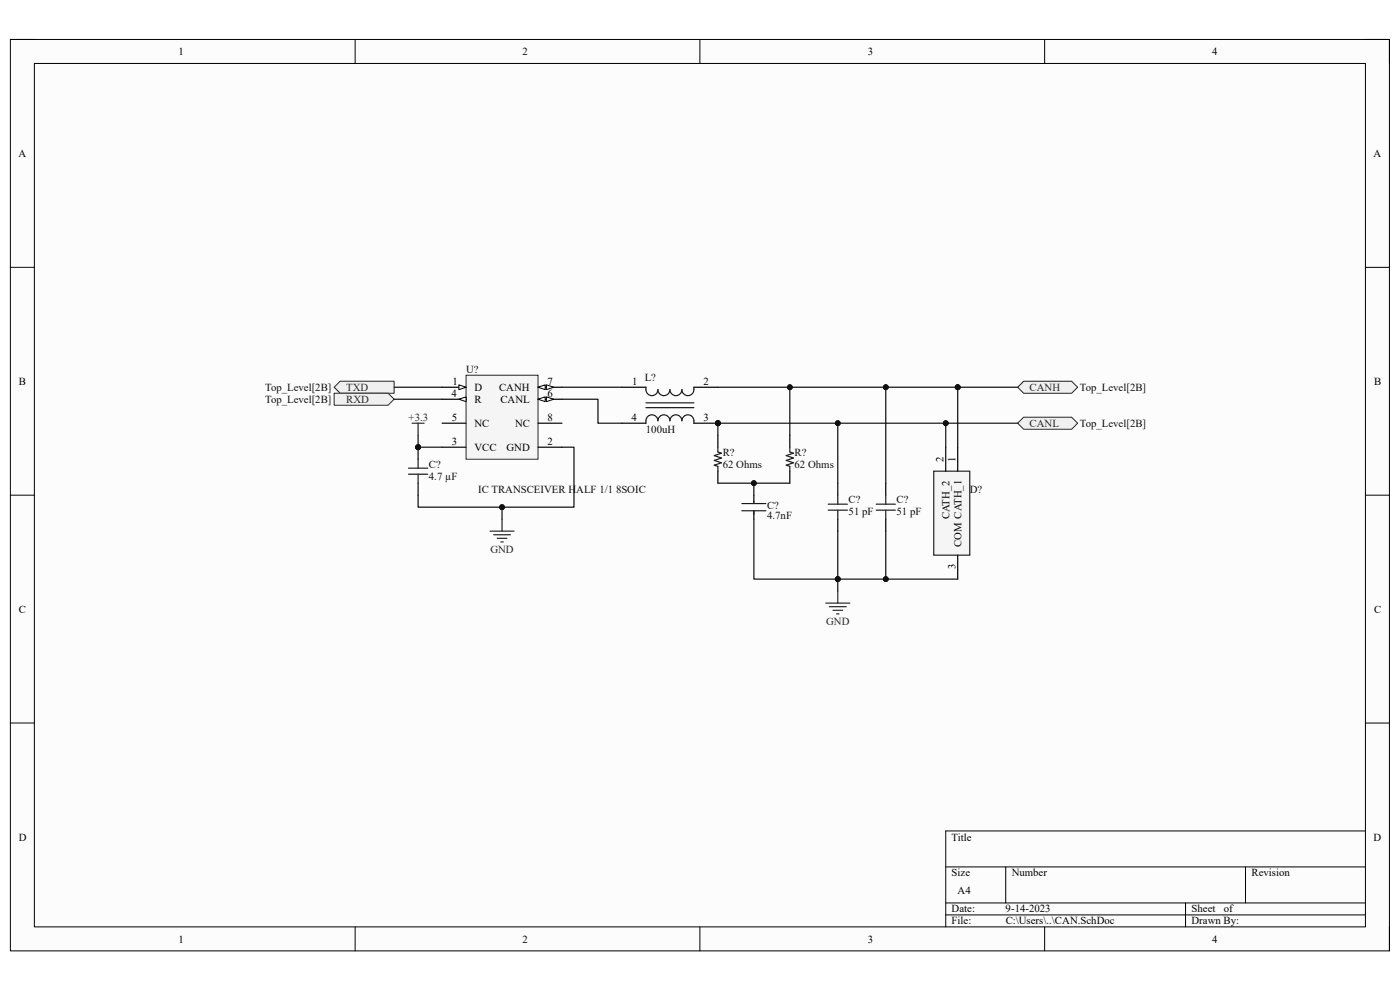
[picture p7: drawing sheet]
<svg xmlns="http://www.w3.org/2000/svg" width="297mm" height="210mm" viewBox="0 0 297 210" stroke-linecap="round" stroke-linejoin="round" font-family="sans-serif">
<path d="M2.2 8.4h292.6v193.3h-292.6z" fill-rule="evenodd" fill="#fcfcfc"/>
<path d="M2.2 8.4h292.6v193.3h-292.6z" fill="none" stroke="#000" stroke-width=".21"/>
<path d="M7.3 13.5h282.4v183.1h-282.4z" fill-rule="evenodd" fill="#fcfcfc"/>
<g fill="none" stroke="#000" stroke-width=".21">
<path d="M2.2 8.4h5.1M7.3 13.5h282.4v183.1h-282.4zM75.3 8.4v5.1M148.5 8.4v5.1M221.6 8.4v5.1M289.7 8.4h5.1v5.1M2.2 56.7h5.1M289.7 56.7h5.1M2.2 105h5.1M289.7 105.1h5.1M2.2 153.4h5.1M289.7 153.4h5.1"/>
<path d="M289.7 176.3h-89.1v20.3M75.3 196.6v5.1M148.5 196.6v5.1M200.6 183.9h89.1M200.6 191.5h89.1M200.6 194.1h89.1M213.4 183.9v7.6M221.6 196.6v5.1M251.5 191.5v5.1M264.2 183.9v7.6M294.8 196.6v5.1"/>
</g>
<circle cx="152.3" cy="89.8" r=".51" fill="#0e0e0e"/>
<circle cx="152.3" cy="89.8" r=".51" fill="none" stroke="#0e0e0e" stroke-width=".21"/>
<path d="M137 89.8a1.31 1.31 0 0 1 1-1.8 1.31 1.31 0 0 1 1.6 1.3 1.27 1.27 0 0 1 1.3-1.3 1.27 1.27 0 0 1 1.2 1.3 1.27 1.27 0 0 1 1.3-1.3 1.27 1.27 0 0 1 1.3 1.3 1.32 1.32 0 0 1 1.5-1.3 1.32 1.32 0 0 1 1 1.8M137 82.1a1.31 1.31 0 0 0 1 1.8 1.31 1.31 0 0 0 1.6-1.2 1.27 1.27 0 0 0 1.3 1.2 1.27 1.27 0 0 0 1.2-1.2 1.27 1.27 0 0 0 1.3 1.2 1.27 1.27 0 0 0 1.3-1.2 1.31 1.31 0 0 0 1.5 1.2 1.31 1.31 0 0 0 1-1.8M137 86.5h10.2M137 85.5h10.2" fill="none" stroke="#1c1c1c" stroke-width=".25"/>
<path d="M131.9 82.1h5.1M147.2 82.1h5.1M147.2 89.8h5.1" fill="none" stroke="#000" stroke-width=".25"/>
<circle cx="152.3" cy="89.8" r=".51" fill="#0e0e0e"/>
<circle cx="152.3" cy="89.8" r=".51" fill="none" stroke="#0e0e0e" stroke-width=".21"/>
<path d="M131.9 89.8h5.1M152.3 92.3v2.6M152.3 100v2.5M167.6 92.3v2.6M167.6 100v2.5M159.9 105v1.6M159.9 108.4v1.7M177.7 102.5v2.6M177.7 110.1v2.6M187.9 102.5v2.6M187.9 110.1v2.6" fill="none" stroke="#000" stroke-width=".25"/>
<g fill="none" stroke="#1c1c1c" stroke-width=".25">
<path d="M152.3 94.9v1l.8 .2-1.6 .6 1.6 .5-1.6 .5 1.6 .5-1.6 .5 .8 .2v1.1M167.6 94.9v1l.7 .2-1.5 .6 1.5 .5-1.5 .5 1.5 .5-1.5 .5 .8 .2v1.1M157.4 108.4h5.1M157.4 106.8h5.1M159.9 106.3v.3M159.9 108.4v.7M175.7 107h4.1M175.7 108.2h4.1M177.7 105.1v1.9M177.7 108.2v1.9M185.9 107h4M185.9 108.2h4"/>
<path d="M187.9 105.1v1.9M187.9 108.2v1.9"/>
</g>
<path d="M198.1 100h7.6v17.8h-7.6z" fill-rule="evenodd" fill="#f5f5f5"/>
<path d="M198.1 100h7.6v17.8h-7.6zM175.2 127.9h5.1M176 128.7h3.5M176.7 129.5h2.1M177.5 130.2h.5M177.7 125.4v2.5" fill="none" stroke="#262626" stroke-width=".25"/>
<path d="M200.6 94.9v5.1M203.2 94.9v5.1M203.2 117.8v5.1" fill="none" stroke="#000" stroke-width=".25"/>
<circle cx="203.2" cy="82.1" r=".51" fill="#0e0e0e"/>
<circle cx="203.2" cy="82.1" r=".51" fill="none" stroke="#0e0e0e" stroke-width=".21"/>
<path d="M217.2 80.9h10.2l1.2 1.2-1.2 1.3h-10.2l-1.3-1.3z" fill-rule="evenodd" fill="#f0f0f0"/>
<path d="M217.2 80.9h10.2l1.2 1.2-1.2 1.3h-10.2l-1.3-1.3z" fill="none" stroke="#262626" stroke-width=".21"/>
<path d="M217.2 88.5h10.2l1.2 1.3-1.2 1.3h-10.2l-1.3-1.3z" fill-rule="evenodd" fill="#f0f0f0"/>
<path d="M217.2 88.5h10.2l1.2 1.3-1.2 1.3h-10.2l-1.3-1.3z" fill="none" stroke="#262626" stroke-width=".21"/>
<path d="M70.9 82.1l1.3-1.2h11.4v2.5h-11.4z" fill-rule="evenodd" fill="#f0f0f0"/>
<path d="M70.9 82.1l1.3-1.2h11.4v2.5h-11.4z" fill="none" stroke="#262626" stroke-width=".21"/>
<path d="M70.9 83.4h11.4l1.3 1.3-1.3 1.3h-11.4z" fill-rule="evenodd" fill="#f0f0f0"/>
<path d="M70.9 83.4h11.4l1.3 1.3-1.3 1.3h-11.4z" fill="none" stroke="#262626" stroke-width=".21"/>
<circle cx="88.7" cy="94.9" r=".51" fill="#0e0e0e"/>
<circle cx="88.7" cy="94.9" r=".51" fill="none" stroke="#0e0e0e" stroke-width=".21"/>
<path d="M88.7 94.9v2.5M88.7 102.5v2.5" fill="none" stroke="#000" stroke-width=".25"/>
<circle cx="88.7" cy="94.9" r=".51" fill="#0e0e0e"/>
<circle cx="88.7" cy="94.9" r=".51" fill="none" stroke="#0e0e0e" stroke-width=".21"/>
<path d="M86.7 99.3h4M88.7 97.4v1.9M86.7 100.6h4M88.7 100.6v1.9" fill="none" stroke="#1c1c1c" stroke-width=".25"/>
<path d="M87.4 89.8h2.6M88.7 89.8v2.5M104 112.7h5.1M104.7 113.4h3.6M105.5 114.2h2M106.3 115h.5M106.5 110.1v2.6" fill="none" stroke="#262626" stroke-width=".25"/>
<path d="M98.9 79.6h15.2v17.8h-15.2z" fill-rule="evenodd" fill="#f5f5f5"/>
<path d="M98.9 79.6h15.2v17.8h-15.2z" fill="none" stroke="#262626" stroke-width=".21"/>
<path d="M93.8 82.1h5.1" fill="none" stroke="#000" stroke-width=".25"/>
<path d="M97.4 81.6l1.5 .5-1.5 .6z" fill="#fbfbfb"/>
<path d="M97.4 81.6l1.5 .5-1.5 .6z" fill="none" stroke="#000" stroke-width=".21"/>
<path d="M93.8 94.9h5.1M93.8 84.7h5.1M114.1 94.9h5.1" fill="none" stroke="#000" stroke-width=".25"/>
<path d="M97.4 84.7l1.5-.5v1z" fill="#fbfbfb"/>
<path d="M97.4 84.7l1.5-.5v1z" fill="none" stroke="#000" stroke-width=".21"/>
<path d="M93.8 89.8h5.1M114.1 84.7h5.1" fill="none" stroke="#000" stroke-width=".25"/>
<path d="M114.1 84.7l1.6-.5v1z" fill="#fbfbfb"/>
<path d="M114.1 84.7l1.6-.5v1z" fill="none" stroke="#000" stroke-width=".21"/>
<path d="M115.9 84.2l1.5 .5-1.5 .5z" fill="#fbfbfb"/>
<path d="M115.9 84.2l1.5 .5-1.5 .5z" fill="none" stroke="#000" stroke-width=".21"/>
<path d="M114.1 82.1h5.1" fill="none" stroke="#000" stroke-width=".25"/>
<path d="M114.1 82.1l1.6-.5v1.1z" fill="#fbfbfb"/>
<path d="M114.1 82.1l1.6-.5v1.1z" fill="none" stroke="#000" stroke-width=".21"/>
<path d="M115.9 81.6l1.5 .5-1.5 .6z" fill="#fbfbfb"/>
<path d="M115.9 81.6l1.5 .5-1.5 .6z" fill="none" stroke="#000" stroke-width=".21"/>
<path d="M114.1 89.8h5.1" fill="none" stroke="#000" stroke-width=".25"/>
<path d="M177.7 122.9v2.5" fill="none" stroke="#0e0e0e" stroke-width=".25"/>
<circle cx="177.7" cy="122.9" r=".51" fill="#0e0e0e"/>
<circle cx="177.7" cy="122.9" r=".51" fill="none" stroke="#0e0e0e" stroke-width=".21"/>
<path d="M152.3 89.8v2.5" fill="none" stroke="#0e0e0e" stroke-width=".25"/>
<circle cx="152.3" cy="89.8" r=".51" fill="#0e0e0e"/>
<circle cx="152.3" cy="89.8" r=".51" fill="none" stroke="#0e0e0e" stroke-width=".21"/>
<path d="M83.6 82.1h10.2M83.6 84.7h10.2M88.7 94.9h5.1" fill="none" stroke="#0e0e0e" stroke-width=".25"/>
<circle cx="88.7" cy="94.9" r=".51" fill="#0e0e0e"/>
<circle cx="88.7" cy="94.9" r=".51" fill="none" stroke="#0e0e0e" stroke-width=".21"/>
<path d="M88.7 92.3v2.6" fill="none" stroke="#0e0e0e" stroke-width=".25"/>
<circle cx="88.7" cy="94.9" r=".51" fill="#0e0e0e"/>
<circle cx="88.7" cy="94.9" r=".51" fill="none" stroke="#0e0e0e" stroke-width=".21"/>
<path d="M119.2 94.9h2.6v12.7h-33.1v-2.6" fill="none" stroke="#0e0e0e" stroke-width=".25"/>
<circle cx="106.5" cy="107.6" r=".51" fill="#0e0e0e"/>
<circle cx="106.5" cy="107.6" r=".51" fill="none" stroke="#0e0e0e" stroke-width=".21"/>
<path d="M106.5 107.6v2.5" fill="none" stroke="#0e0e0e" stroke-width=".25"/>
<circle cx="106.5" cy="107.6" r=".51" fill="#0e0e0e"/>
<circle cx="106.5" cy="107.6" r=".51" fill="none" stroke="#0e0e0e" stroke-width=".21"/>
<path d="M119.2 84.7h7.7v5.1h5M119.2 82.1h12.7M167.6 82.1v10.2" fill="none" stroke="#0e0e0e" stroke-width=".25"/>
<circle cx="167.6" cy="82.1" r=".51" fill="#0e0e0e"/>
<circle cx="167.6" cy="82.1" r=".51" fill="none" stroke="#0e0e0e" stroke-width=".21"/>
<path d="M159.9 102.5v2.5" fill="none" stroke="#0e0e0e" stroke-width=".25"/>
<circle cx="159.9" cy="102.5" r=".51" fill="#0e0e0e"/>
<circle cx="159.9" cy="102.5" r=".51" fill="none" stroke="#0e0e0e" stroke-width=".21"/>
<path d="M152.3 102.5h15.3" fill="none" stroke="#0e0e0e" stroke-width=".25"/>
<circle cx="159.9" cy="102.5" r=".51" fill="#0e0e0e"/>
<circle cx="159.9" cy="102.5" r=".51" fill="none" stroke="#0e0e0e" stroke-width=".21"/>
<path d="M187.9 112.7v10.2" fill="none" stroke="#0e0e0e" stroke-width=".25"/>
<circle cx="187.9" cy="122.9" r=".51" fill="#0e0e0e"/>
<circle cx="187.9" cy="122.9" r=".51" fill="none" stroke="#0e0e0e" stroke-width=".21"/>
<path d="M187.9 82.1v20.4" fill="none" stroke="#0e0e0e" stroke-width=".25"/>
<circle cx="187.9" cy="82.1" r=".51" fill="#0e0e0e"/>
<circle cx="187.9" cy="82.1" r=".51" fill="none" stroke="#0e0e0e" stroke-width=".21"/>
<path d="M177.7 122.9h25.5" fill="none" stroke="#0e0e0e" stroke-width=".25"/>
<circle cx="177.7" cy="122.9" r=".51" fill="#0e0e0e"/>
<circle cx="177.7" cy="122.9" r=".51" fill="none" stroke="#0e0e0e" stroke-width=".21"/>
<circle cx="187.9" cy="122.9" r=".51" fill="#0e0e0e"/>
<circle cx="187.9" cy="122.9" r=".51" fill="none" stroke="#0e0e0e" stroke-width=".21"/>
<path d="M177.7 89.8v12.7" fill="none" stroke="#0e0e0e" stroke-width=".25"/>
<circle cx="177.7" cy="89.8" r=".51" fill="#0e0e0e"/>
<circle cx="177.7" cy="89.8" r=".51" fill="none" stroke="#0e0e0e" stroke-width=".21"/>
<path d="M152.3 89.8h63.6" fill="none" stroke="#0e0e0e" stroke-width=".25"/>
<circle cx="152.3" cy="89.8" r=".51" fill="#0e0e0e"/>
<circle cx="152.3" cy="89.8" r=".51" fill="none" stroke="#0e0e0e" stroke-width=".21"/>
<circle cx="177.7" cy="89.8" r=".51" fill="#0e0e0e"/>
<circle cx="177.7" cy="89.8" r=".51" fill="none" stroke="#0e0e0e" stroke-width=".21"/>
<circle cx="200.6" cy="89.8" r=".51" fill="#0e0e0e"/>
<circle cx="200.6" cy="89.8" r=".51" fill="none" stroke="#0e0e0e" stroke-width=".21"/>
<path d="M152.3 82.1h63.6" fill="none" stroke="#0e0e0e" stroke-width=".25"/>
<circle cx="203.2" cy="82.1" r=".51" fill="#0e0e0e"/>
<circle cx="203.2" cy="82.1" r=".51" fill="none" stroke="#0e0e0e" stroke-width=".21"/>
<circle cx="187.9" cy="82.1" r=".51" fill="#0e0e0e"/>
<circle cx="187.9" cy="82.1" r=".51" fill="none" stroke="#0e0e0e" stroke-width=".21"/>
<circle cx="167.6" cy="82.1" r=".51" fill="#0e0e0e"/>
<circle cx="167.6" cy="82.1" r=".51" fill="none" stroke="#0e0e0e" stroke-width=".21"/>
<path d="M159.9 110.1v12.8h17.8v-10.2" fill="none" stroke="#0e0e0e" stroke-width=".25"/>
<circle cx="177.7" cy="122.9" r=".51" fill="#0e0e0e"/>
<circle cx="177.7" cy="122.9" r=".51" fill="none" stroke="#0e0e0e" stroke-width=".21"/>
<path d="M200.6 89.8v5.1" fill="none" stroke="#0e0e0e" stroke-width=".25"/>
<circle cx="200.6" cy="89.8" r=".51" fill="#0e0e0e"/>
<circle cx="200.6" cy="89.8" r=".51" fill="none" stroke="#0e0e0e" stroke-width=".21"/>
<path d="M203.2 82.1v12.8" fill="none" stroke="#0e0e0e" stroke-width=".25"/>
<circle cx="203.2" cy="82.1" r=".51" fill="#0e0e0e"/>
<circle cx="203.2" cy="82.1" r=".51" fill="none" stroke="#0e0e0e" stroke-width=".21"/>
<g font-size="2.3">
<text x="37.9" y="11.7">1</text>
<text x="110.9" y="11.7">2</text>
<text x="184.1" y="11.7">3</text>
<text x="257.1" y="11.7">4</text>
<text x="3.9" y="33.3">A</text>
<text x="291.4" y="33.3">A</text>
<text x="4" y="81.6">B</text>
<text x="96" y="81.6">1</text>
<text x="100.7" y="82.9">D</text>
<text x="105.9" y="82.9">CANH</text>
<text x="116.2" y="81.6">7</text>
<text x="134.1" y="81.6">1</text>
<text x="149.2" y="81.6">2</text>
<text x="291.5" y="81.6">B</text>
<text x="95.8" y="84.2">4</text>
<text x="95.8" y="89.3">5</text>
<text x="100.7" y="85.4">R</text>
<text x="106.2" y="85.4">CANL</text>
<text x="116.2" y="84.2">6</text>
<text x="116.2" y="89.3">8</text>
<text x="133.9" y="89.3">4</text>
<text x="149.2" y="89.3">3</text>
<text x="95.9" y="94.4">3</text>
<text x="100.7" y="95.6">VCC</text>
<text x="100.7" y="90.6">NC</text>
<text x="107.5" y="95.6">GND</text>
<text x="109.3" y="90.6">NC</text>
<text x="116.2" y="94.4">2</text>
<text x="200.2" y="97.9" transform="rotate(-90 200.2 97.9)">2</text>
<text x="202.7" y="97.9" transform="rotate(-90 202.7 97.9)">1</text>
<text x="201.4" y="110.2" transform="rotate(-90 201.4 110.2)">CATH_2</text>
<text x="204" y="116" transform="rotate(-90 204 116)">COM CATH_1</text>
<text x="202.7" y="120.7" transform="rotate(-90 202.7 120.7)">3</text>
<text x="4" y="130">C</text>
<text x="291.5" y="130">C</text>
<text x="4" y="178.3">D</text>
<text x="201.9" y="178.3">Title</text>
<text x="291.4" y="178.3">D</text>
<text x="201.9" y="185.9">Size</text>
<text x="214.6" y="185.9">Number</text>
<text x="265.5" y="185.9">Revision</text>
<text x="203.2" y="189.7">A4</text>
<text x="201.9" y="193.5">Date:</text>
<text x="201.9" y="196.1">File:</text>
<text x="213.3" y="193.5">9-14-2023</text>
<text x="213.4" y="196.1">C:\Users\..\CAN.SchDoc</text>
<text x="252.8" y="193.5">Sheet</text>
<text x="252.8" y="196.1">Drawn By:</text>
<text x="259.6" y="193.5">of</text>
<text x="37.9" y="199.9">1</text>
<text x="110.9" y="199.9">2</text>
<text x="184.1" y="199.9">3</text>
<text x="257.1" y="199.9">4</text>
</g>
<g font-size="2.3" fill="#0e0e0e">
<text x="56.3" y="82.9">Top_Level[2B]</text>
<text x="98.9" y="79.1">U?</text>
<text x="136.8" y="80.9">L?</text>
<text x="229.1" y="82.9">Top_Level[2B]</text>
<text x="56.3" y="85.4">Top_Level[2B]</text>
<text x="137" y="91.8">100uH</text>
<text x="229.1" y="90.6">Top_Level[2B]</text>
<text x="91" y="101.7">4.7 µF</text>
<text x="91" y="99.2">C?</text>
<text x="153.3" y="96.6">R?</text>
<text x="153.3" y="99.2">62 Ohms</text>
<text x="168.6" y="96.6">R?</text>
<text x="168.6" y="99.2">62 Ohms</text>
<text x="101.4" y="104.5">IC TRANSCEIVER HALF 1/1 8SOIC</text>
<text x="180" y="106.8">C?</text>
<text x="190.2" y="106.8">C?</text>
<text x="205.7" y="104.5">D?</text>
<text x="162.7" y="110.1">4.7nF</text>
<text x="162.7" y="108.1">C?</text>
<text x="180" y="109.3">51 pF</text>
<text x="190.2" y="109.3">51 pF</text>
</g>
<g font-size="2.3" fill="#262626">
<text x="73.4" y="82.9">TXD</text>
<text x="218.4" y="82.9">CANH</text>
<text x="73.4" y="85.4">RXD</text>
<text x="86.7" y="89.3">+3.3</text>
<text x="218.4" y="90.6">CANL</text>
<text x="104.1" y="117.3">GND</text>
<text x="175.3" y="132.5">GND</text>
</g>
</svg>
